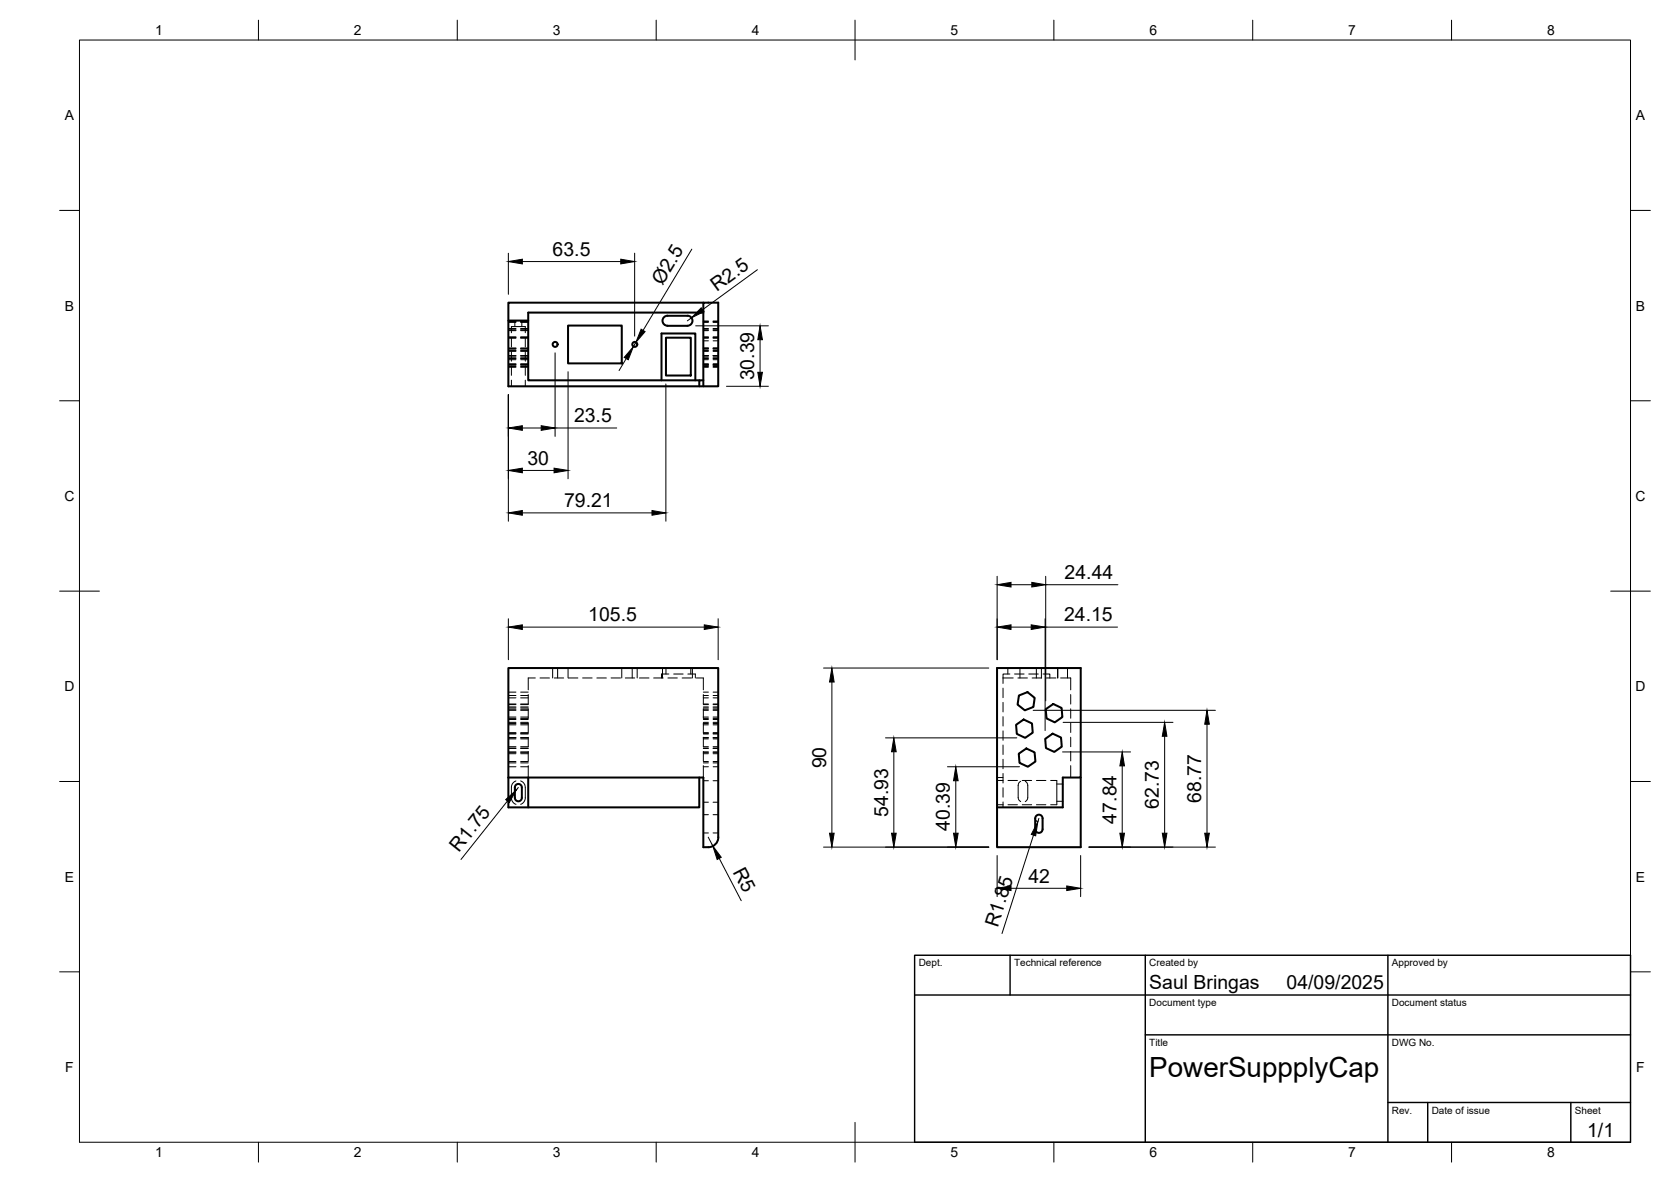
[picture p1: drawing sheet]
<svg xmlns="http://www.w3.org/2000/svg" width="420mm" height="297mm" viewBox="0 0 420 297" stroke-linecap="round" stroke-linejoin="round" font-family="sans-serif">
<!-- layer: Visible -->
<g fill="none" stroke="#000" stroke-width=".51">
<path d="M176.8 76.1h-49v4.5M176.8 78.6h-44v2M142.8 81.8h13.5v9.5h-13.5zM166.3 95.6v-11.8h8.5v11.8M167.4 84.9h6.3v9.5h-6.3zM167.8 81.9h5M167.8 81.9a1.26 1.26 0 0 1-1.2-1.3 1.26 1.26 0 0 1 1.2-1.3l5 .1a1.25 1.25 0 0 1 1.3 1.2 1.25 1.25 0 0 1-1.2 1.3M175.8 95.6h-43v-15h-5v16.5h52.8v-21h-3.8v21M176.8 95.6h-1v1.5M127.8 167.9h52.8v42.5a2.51 2.51 0 0 1-2.5 2.5h-1.3v-17.5h-49zM256.2 174.8l2.2-.9 1.8 1.5-.4 2.3-2.1 .8-1.8-1.4zM262.9 178.2l1.9-1.3 2.1 1 .2 2.3-1.9 1.3-2.1-1z"/>
<path d="M127.8 195.4v7.5h48v-7.5M132.8 195.4v7.5M255.5 182.1l1.9-1.3 2.1 1 .2 2.3-1.9 1.3-2.1-1zM256.2 189.4l1.9-1.3 2 1 .2 2.3-1.9 1.3-2.1-1zM262.8 185.7l1.9-1.3 2.1 .9 .2 2.3-1.9 1.4-2.1-1zM271.7 195.4v17.5h-21v-45h21v27.5h-4.5v7.5h-16.5M129.5 200.5v-2.6a.88 .88 0 0 1 .8-.9 .88 .88 0 0 1 .9 .9v2.6M129.5 200.5a.88 .88 0 0 0 .8 .9 .88 .88 0 0 0 .9-.9M260.6 205a.92 .92 0 0 1 1-.2 .92 .92 0 0 1 .5 .9v2.7a.93 .93 0 0 1-.9 .9 .93 .93 0 0 1-.9-.9v-2.7z"/>
<circle cx="139.6" cy="86.5" r=".62"/>
<circle cx="159.6" cy="86.5" r=".62"/>
</g>
<!-- layer: Hidden -->
<g fill="none" stroke="#000" stroke-width=".25">
<path d="M127.8 84.8h1.9M127.8 85h1.9M127.8 83.1h1.9M127.8 82.7h1.9M127.8 81h1.9M127.8 80.8h1.9M127.8 92.1h1.9M127.8 92.3h1.9M127.8 90.4h1.9M127.8 90h1.9M127.8 88.3h1.9M127.8 88.1h1.9"/>
<path d="M127.8 84.7h1.9M127.8 82.9h1.9M127.8 82.6h1.9M127.8 80.9h1.9M127.8 80.7h1.9M127.8 91.9h1.9M127.8 91.6h1.9M127.8 89.4h1.9M127.8 90.1h1.9M127.8 87.6h1.9M127.8 88h1.9M127.8 91.4h1.9"/>
<path d="M127.8 89.7h1.9M127.8 87.4h1.9M128.6 83.6v-1.5h3.5v1.5M128.6 84.8v2.4M128.6 88.4v2.4M128.6 92v2.3M128.6 95.5v1.6M129.5 80.6v1.5M130.9 84.8h1.9M130.9 85h1.9M130.9 83.1h1.9M130.9 82.7h1.9"/>
<path d="M130.9 81h1.9M130.9 80.8h1.9M130.9 92.1h1.9M130.9 92.3h1.9M130.9 90.4h1.9M130.9 90h1.9M130.9 88.3h1.9M130.9 88.1h1.9M130.9 84.7h1.9M130.9 82.9h1.9M130.9 82.6h1.9M130.9 80.9h1.9"/>
<path d="M130.9 80.7h1.9M130.9 91.9h1.9M130.9 91.6h1.9M130.9 89.4h1.9M130.9 90.1h1.9M130.9 87.6h1.9M130.9 88h1.9M130.9 91.4h1.9M130.9 89.7h1.9M130.9 87.4h1.9M131.2 80.6v1.5M132.1 84.8v2.4"/>
<path d="M132.1 88.4v2.4M132.1 92v2.3M132.1 95.5v1.6M176.8 84.8h1.3M176.8 85h1.3M176.8 83.1h1.3M176.8 82.7h1.3M176.8 81h1.3M176.8 80.8h1.3M176.8 92.1h1.3M176.8 92.3h1.3M176.8 90.4h1.3"/>
<path d="M176.8 90h1.3M176.8 88.3h1.3M176.8 88.1h1.3M176.8 84.7h1.3M176.8 82.9h1.3M176.8 82.6h1.3M176.8 80.9h1.3M176.8 80.7h1.3M176.8 91.9h1.3M176.8 91.6h1.3M176.8 89.4h1.3M176.8 90.1h1.3"/>
<path d="M176.8 87.6h1.3M176.8 88h1.3M176.8 91.4h1.3M176.8 89.7h1.3M176.8 87.4h1.3M176.8 85.6h1.3M176.8 87.5h1.3M176.8 91.8h1.3M179.3 84.8h1.3M179.3 85h1.3M179.3 83.1h1.3M179.3 82.7h1.3"/>
<path d="M179.3 81h1.3M179.3 80.8h1.3M179.3 92.1h1.3M179.3 92.3h1.3M179.3 90.4h1.3M179.3 90h1.3M179.3 88.3h1.3M179.3 88.1h1.3M179.3 84.7h1.3M179.3 82.9h1.3M179.3 82.6h1.3M179.3 80.9h1.3"/>
<path d="M179.3 80.7h1.3M179.3 91.9h1.3M179.3 91.6h1.3M179.3 89.4h1.3M179.3 90.1h1.3M179.3 87.6h1.3M179.3 88h1.3M179.3 91.4h1.3M179.3 89.7h1.3M179.3 87.4h1.3M179.3 85.6h1.3M179.3 87.5h1.3"/>
<path d="M179.3 91.8h1.3M127.8 178.2h1.9M127.8 176.9h1.9M127.8 177.9h1.9M127.8 177.1h1.9M127.8 174.8h1.9M127.8 173.9h1.9M127.8 178.5h1.9M127.8 175.4h1.9M127.8 177.7h1.9M130.9 178.2h1.9M130.9 176.9h1.9"/>
<path d="M130.9 177.9h1.9M130.9 177.1h1.9M130.9 174.8h1.9M130.9 173.9h1.9M130.9 178.5h1.9M130.9 175.4h1.9M130.9 177.7h1.9M132.8 174.5v2.4M132.8 178.1v2.4M134.6 170.4h-1.8v3M135.8 170.4h2.4M139 167.9v2.5"/>
<path d="M139.4 170.4h2.3M140.2 167.9v2.5M142.8 167.9v2.5M142.9 170.4h2.4M146.5 170.4h2.4M150.1 170.4h2.4M153.6 170.4h2.4M156.3 167.9v2.5M157.2 170.4h2.4M159 167.9v2.5M160.2 167.9v2.5M160.8 170.4h2.4"/>
<path d="M164.4 170.4h2.4M166.6 167.9v2.5M167.4 167.9v1.5M167.9 170.4h2.4M168.2 169.4h-1.9v1M169.4 169.4h2.4M171.5 170.4h2.4M173 169.4h1.8v1M173.7 167.9v1.5M174.1 167.9v2.5M175.1 170.4h1.7v3M176.8 178.2h1.3"/>
<path d="M176.8 176.9h1.3M176.8 177.9h1.3M176.8 177.1h1.3M176.8 174.8h1.3M176.8 173.9h1.3M176.8 178.5h1.3M176.8 175.4h1.3M176.8 177.7h1.3M176.8 174.5v2.4M176.8 178.1v2.4M179.3 178.2h1.3M179.3 176.9h1.3"/>
<path d="M179.3 177.9h1.3M179.3 177.1h1.3M179.3 174.8h1.3M179.3 173.9h1.3M179.3 178.5h1.3M179.3 175.4h1.3M179.3 177.7h1.3M252.2 170.4h2.6M252.2 170.4v1.4M252.2 172.9v2.4M252.2 176.5v2.4M253.4 167.9v1.5"/>
<path d="M253.9 169.4h-1.7v1M255.1 169.4h2.4M255.9 170.4h2.4M256.5 167.9v2.5M258.7 169.4h2.4M259.5 170.4h2.4M260.6 167.9v2.5M261.9 167.9v2.5M262.3 169.4h1.7v1M262.9 167.9v1.5M263.1 170.4h2.4M265.9 167.9v2.5"/>
<path d="M266 167.9v2.5M266.7 170.4h2.5v3M268.4 167.9v2.5M269.2 174.5v2.4M269.2 178.1v2.4M127.8 188h1.9M127.8 185.7h1.9M127.8 184.4h1.9M127.8 189h1.9M127.8 185.3h1.9M127.8 187.6h1.9M127.8 182.1h1.9"/>
<path d="M127.8 180.8h1.9M127.8 185.4h1.9M127.8 181.8h1.9M127.8 184.1h1.9M127.8 180.5h1.9M127.8 181.5h1.9M127.8 180.2h1.9M127.8 191.7h1.9M127.8 189.4h1.9M127.8 188.1h1.9M127.8 192.7h1.9M127.8 189.1h1.9"/>
<path d="M127.8 191.4h1.9M129.7 196.2l-.6 .4-.5 1v2.9l.2 .9 1 .7M130.9 196.2l.9 .7 .3 1v2.9l-.5 .9-.7 .4M130.9 188h1.9M130.9 185.7h1.9M130.9 184.4h1.9M130.9 189h1.9M130.9 185.3h1.9M130.9 182.1h1.9M130.9 180.8h1.9M130.9 185.4h1.9M130.9 181.8h1.9"/>
<path d="M130.9 184.1h1.9M130.9 180.5h1.9M130.9 181.5h1.9M130.9 180.2h1.9M130.9 191.7h1.9M130.9 189.4h1.9M130.9 188.1h1.9M130.9 192.7h1.9M130.9 189.1h1.9M130.9 191.4h1.9M132.8 185.3v2.3h-1.9M132.8 181.7v2.4"/>
<path d="M132.8 188.8v2.4M132.8 192.4v3M176.8 188h1.3M176.8 185.7h1.3M176.8 184.4h1.3M176.8 189h1.3M176.8 185.3h1.3M176.8 185.3v2.3h1.3M176.8 182.1h1.3M176.8 180.8h1.3M176.8 185.4h1.3M176.8 181.8h1.3"/>
<path d="M176.8 184.1h1.3M176.8 180.5h1.3M176.8 181.5h1.3M176.8 180.2h1.3M176.8 191.7h1.3M176.8 189.4h1.3M176.8 188.1h1.3M176.8 192.7h1.3M176.8 189.1h1.3M176.8 191.4h1.3M176.8 181.7v2.4M176.8 188.8v2.4"/>
<path d="M176.8 192.4v3M176.8 196.2h1.3M179.3 188h1.3M179.3 185.7h1.3M179.3 184.4h1.3M179.3 189h1.3M179.3 185.3h1.3M179.3 187.6h1.3M179.3 182.1h1.3M179.3 180.8h1.3M179.3 185.4h1.3M179.3 181.8h1.3"/>
<path d="M179.3 184.1h1.3M179.3 180.5h1.3M179.3 181.5h1.3M179.3 180.2h1.3M179.3 191.7h1.3M179.3 189.4h1.3M179.3 188.1h1.3M179.3 192.7h1.3M179.3 189.1h1.3M179.3 191.4h1.3M179.3 196.2h1.3M250.7 195.4h1.5"/>
<path d="M250.7 196.1h1.5M252.2 180.1v2.4M252.2 183.7v2.3M252.2 187.2v2.4M252.2 190.8v2.4M252.2 194.4v2.4M252.2 198v2.3M253.4 196.1h2.4M256.6 196.3l-.4 .5-.2 .6v3.2l.6 .9M257 196.1h2.4M257.8 196.3l.4 .5 .2 .6v3.2l-.6 .9M260.6 196.1h2.4"/>
<path d="M264.2 196.1h1.5v6.1h-1.5M265.7 197h1.5M269.2 181.7v2.4M269.2 185.3v2.3M269.2 188.8v2.4M269.2 192.4v3M176.8 204.7h1.3M176.8 209.3h1.3M176.8 201.6h1.3M179.3 204.7h1.3M179.3 209.3h1.3M179.3 201.6h1.3"/>
<path d="M250.7 202.2h1.5M252.2 201.5v1.4M253.4 202.2h2.4M257 202.2h2.4M260.6 202.2h2.4M265.7 201.4h1.5"/>
</g>
<!-- layer: BORDER -->
<g fill="none" stroke="#000" stroke-width=".25">
<path d="M20 10.1h390v276.9h-390zM65 5.1v5M115 5.1v5M165 5.1v5M215 5.1v10M265 5.1v5M315 5.1v5M365 5.1v5M15 52.9h5M410 52.9h5M15 100.7h5M410 100.7h5"/>
<path d="M15 148.6h10M405 148.6h10M15 196.4h5M410 196.4h5M15 244.2h5M410 244.2h5M65 287v5M115 287v5M165 287v5M215 282.1v9.9M265 287v5M315 287v5"/>
<path d="M365 287v5"/>
</g>
<!-- layer: TITLEBLOCK -->
<path d="M230 240.1h180v46.9h-180zM230 250h180M254 240.1v9.9M288 240.1v46.9M349 240.1v46.9M288 260.1h122M349 277.1h61M359 277.1v9.9M395 277.1v9.9" fill="none" stroke="#000" stroke-width=".36"/>
<!-- layer: FD_Dimensions -->
<g fill="none" stroke="#000" stroke-width=".25">
<path d="M127.8 63.6v10.4M131.3 65.7h24.8M159.6 63.6v20.9M173.8 79.9l-1 .7M173.9 62.6l-12.2 20.4M190.4 67.8l-13.7 10M127.8 99.2v31.8M139.6 88.7v21M142.8 93.4v26.9M157.5 90.1l-1.8 3M159.9 86l-.6 1.1M167.4 96.5v34.5"/>
<path d="M174.9 81.9h18.3M182.7 97.1h10.5M191.1 85.4v8.2M131.3 118.2h8M131.3 107.6h4.8M139.6 107.6h15.5M131.3 128.9h32.6M127.8 155.5v10.3M131.3 157.6h45.8M180.6 155.5v10.3M250.7 144.8v21M254.2 157.6h5.1"/>
<path d="M254.2 146.9h5.2M262.8 157.6h18.2M262.8 155.5v28.1M262.9 144.8v31.3M262.9 146.9h18.2M207.1 167.9h41.5M209.2 171.4v38M259.8 178.5h45.8M129.5 197.9l.3 .7 .5-.7M222.7 185.4h33M224.7 188.9v20.5M238.2 192.7h18.1"/>
<path d="M240.3 196.2v13.2M267.2 189h17.1M267.3 181.5h27.6M282.2 192.5v16.9M292.8 185v24.4M303.5 182v27.4M127.6 201.3l-11.7 14.7M178.1 210.4l1.1 2.2M180.8 215.7l5.6 10.6M207.1 212.9h41.5M250.7 215v10.3M259.9 209.9l-8 24.7"/>
<path d="M260.3 205.7l.2 .5 .4 .3 .3-.8M271.7 215v10.3M273.8 212.9h31.8M254.2 223.2h14"/>
</g>
<g fill="#000" stroke="#000" stroke-width=".25">
<path d="M127.8 65.7l3.5-.6v1.2zM156.1 65.1l3.5 .6-3.5 .6zM176.3 77.4l.7 .9-3.2 1.6zM159.3 87.1l-1.3 3.3-1-.6zM161.2 82.7l1 .6-2.3 2.7zM190.5 93.6h1.2l-.6 3.5zM191.1 81.9l.6 3.5h-1.2zM127.8 118.2l3.5-.5v1.1zM127.8 107.6l3.5-.6v1.1zM136.1 107l3.5 .6-3.5 .5zM139.3 117.7l3.5 .5-3.5 .6zM127.8 128.9l3.5-.6v1.2z"/>
<path d="M163.9 128.3l3.5 .6-3.5 .6zM127.8 157.6l3.5-.6v1.2zM177.1 157l3.5 .6-3.5 .6zM250.7 146.9l3.5-.5v1.1zM250.7 157.6l3.5-.6v1.2zM259.3 157l3.5 .6-3.5 .6zM259.4 146.4l3.5 .5-3.5 .6zM209.2 167.9l.5 3.5h-1.1zM224.7 185.4l.6 3.5h-1.1zM240.3 192.7l.6 3.5h-1.1zM282.2 189l.5 3.5h-1.1zM292.8 181.5l.6 3.5h-1.2z"/>
<path d="M303.5 178.5l.6 3.5h-1.2zM127.1 200.9l2.7-2.3-1.7 3.1zM179.2 212.6l2.2 2.8-1.1 .6zM208.6 209.4h1.1l-.5 3.5zM224.2 209.4h1.1l-.6 3.5zM239.8 209.4h1.1l-.6 3.5zM260.9 206.5l-.5 3.5-1.1-.3zM281.6 209.4h1.1l-.5 3.5zM292.2 209.4h1.2l-.6 3.5zM302.9 209.4h1.2l-.6 3.5zM250.7 223.2l3.5-.6v1.2zM268.2 222.6l3.5 .6-3.5 .6z"/>
</g>
<text font-size="7" x="289" y="270.6">PowerSuppplyCap</text>
<g font-size="4.9">
<text x="139" y="64.3">63.5</text>
<text x="166.6" y="72" transform="rotate(-59 166.6 72)">Ø2.5</text>
<text x="180.3" y="73.4" transform="rotate(-36 180.3 73.4)">R2.5</text>
<text x="189.7" y="95.6" transform="rotate(-90 189.7 95.6)">30.39</text>
<text x="144.3" y="106.1">23.5</text>
<text x="132.6" y="116.8">30</text>
<text x="141.8" y="127.4">79.21</text>
<text x="267.7" y="145.5">24.44</text>
<text x="147.9" y="156.1">105.5</text>
<text x="267.5" y="156.1">24.15</text>
<text x="207.7" y="193.1" transform="rotate(-90 207.7 193.1)">90</text>
<text x="291.4" y="203.3" transform="rotate(-90 291.4 203.3)">62.73</text>
<text x="302" y="201.8" transform="rotate(-90 302 201.8)">68.77</text>
<text x="223.3" y="205.3" transform="rotate(-90 223.3 205.3)">54.93</text>
<text x="238.9" y="208.8" transform="rotate(-90 238.9 208.8)">40.39</text>
<text x="280.7" y="207" transform="rotate(-90 280.7 207)">47.84</text>
<text x="115.4" y="214.3" transform="rotate(-51 115.4 214.3)">R1.75</text>
<text x="184.2" y="219" transform="rotate(62 184.2 219)">R5</text>
<text x="258.6" y="221.8">42</text>
<text x="250.9" y="233.2" transform="rotate(-72 250.9 233.2)">R1.85</text>
<text x="289" y="248.5">Saul Bringas</text>
<text x="323.5" y="248.5">04/09/2025</text>
<text x="399.1" y="285.7">1/1</text>
</g>
<g font-size="3.5">
<text x="39" y="8.8">1</text>
<text x="89" y="8.8">2</text>
<text x="139" y="8.8">3</text>
<text x="189" y="8.8">4</text>
<text x="239" y="8.8">5</text>
<text x="289" y="8.8">6</text>
<text x="339" y="8.8">7</text>
<text x="389" y="8.8">8</text>
<text x="16.3" y="30.2">A</text>
<text x="411.3" y="30.2">A</text>
<text x="16.3" y="78">B</text>
<text x="411.3" y="78">B</text>
<text x="16.2" y="125.9">C</text>
<text x="411.2" y="125.9">C</text>
<text x="16.2" y="173.7">D</text>
<text x="411.2" y="173.7">D</text>
<text x="16.3" y="221.6">E</text>
<text x="411.3" y="221.6">E</text>
<text x="16.4" y="269.4">F</text>
<text x="411.4" y="269.4">F</text>
<text x="39" y="290.8">1</text>
<text x="89" y="290.8">2</text>
<text x="139" y="290.8">3</text>
<text x="189" y="290.8">4</text>
<text x="239" y="290.8">5</text>
<text x="289" y="290.8">6</text>
<text x="339" y="290.8">7</text>
<text x="389" y="290.8">8</text>
</g>
<g font-size="2.5">
<text x="231" y="242.9">Dept.</text>
<text x="255" y="242.9">Technical reference</text>
<text x="289" y="242.9">Created by</text>
<text x="350" y="242.9">Approved by</text>
<text x="289" y="252.8">Document type</text>
<text x="350" y="252.8">Document status</text>
<text x="289" y="262.9">Title</text>
<text x="350" y="262.9">DWG No.</text>
<text x="350" y="279.9">Rev.</text>
<text x="360" y="279.9">Date of issue</text>
<text x="396" y="279.9">Sheet</text>
</g>
</svg>
